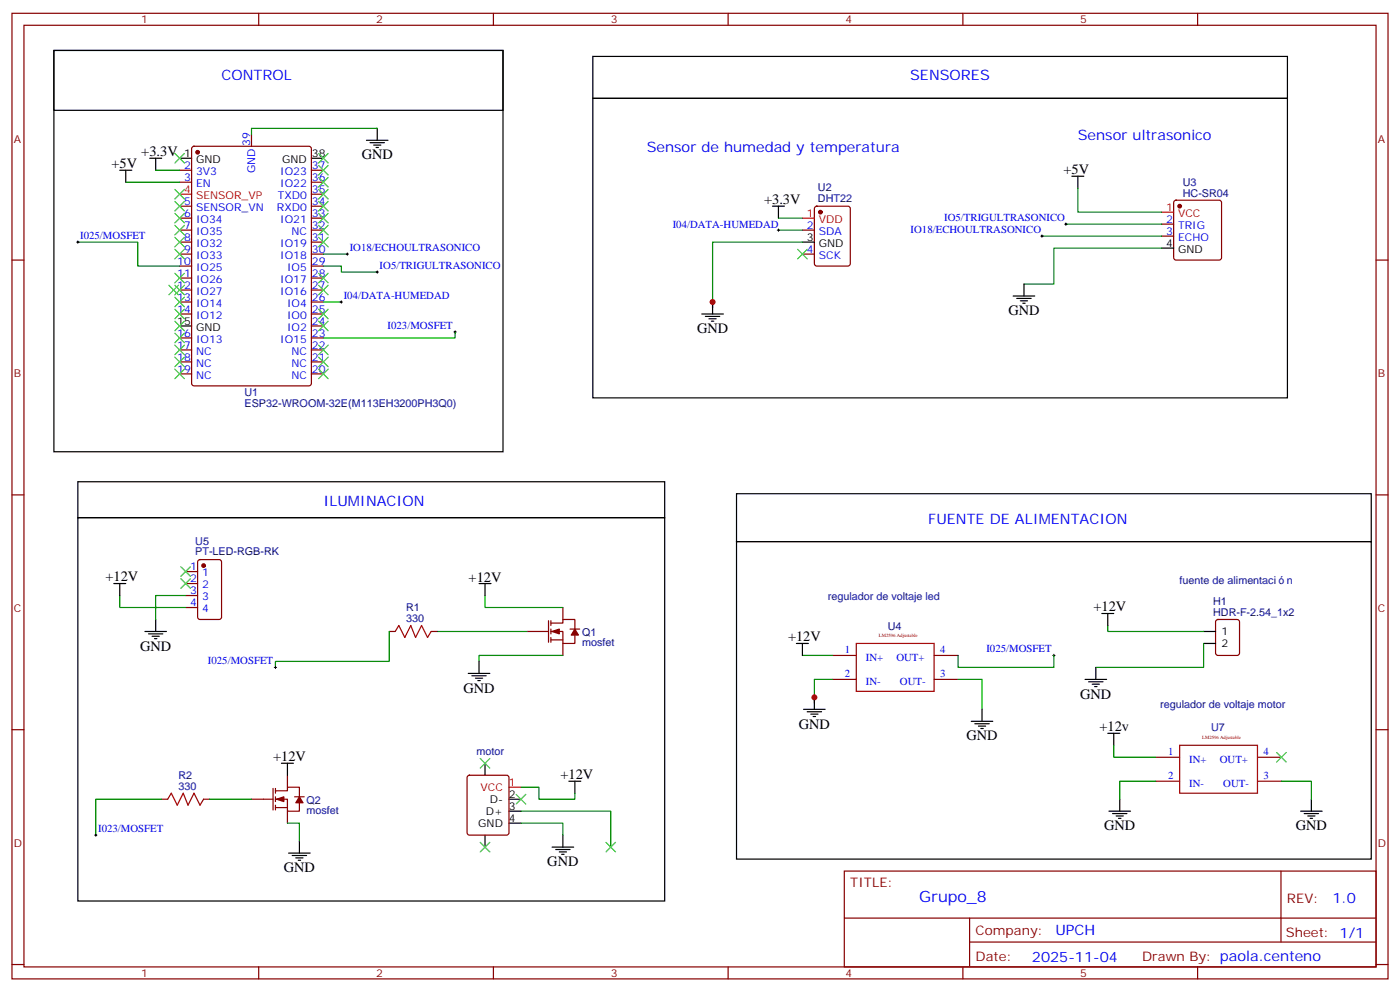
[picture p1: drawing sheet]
<svg xmlns="http://www.w3.org/2000/svg" width="412mm" height="292mm" viewBox="0 0 412 292" stroke-linecap="round" stroke-linejoin="round" font-family="sans-serif">
<g fill="none" stroke="#870000" stroke-width=".35">
<path d="M3.5 3.9h405.4v284.4h-405.4zM7.1 7.4h398.2v277.3h-398.2zM76.2 3.9v3.5M145.3 3.9v3.5M214.5 3.9v3.5M283.6 3.9v3.5M352.8 3.9v3.5M74.1 39.5v3.6M52.9 50.1h3.5M52.9 53.7h3.5M56.7 43.3l.4-.2h33.9l.7 .4v69.4l-.4 .7h-34.2l-.6-.4-.1-69.4zM91.7 50.1h3.5"/>
<path d="M91.7 53.7h3.5M91.7 57.2h3.5M346 59.2l.4-.3h12.7l.5 .3 .2 .5v16.2l-.2 .5-.5 .2h-12.7l-.5-.2-.2-.5v-16.2zM3.5 76.6h3.6M52.9 60.7h3.5M52.9 64.2h3.5M52.9 67.8h3.5M52.9 71.3h3.5M52.9 74.8h3.5M52.9 78.4h3.5M91.7 60.7h3.5M91.7 64.2h3.5"/>
<path d="M91.7 67.8h3.5M91.7 71.3h3.5M91.7 74.8h3.5M91.7 78.4h3.5M236.4 67.8h3.5M236.4 74.8h3.5M240.1 60.9l.5-.2h9.2l.6 .4 .1 16.5-.5 .7-9.4 .1-.7-.5v-16.5zM342.2 66h3.5M342.2 69.5h3.5M405.3 76.6h3.6M52.9 81.9h3.5M52.9 85.4h3.5"/>
<path d="M52.9 88.9h3.5M52.9 92.5h3.5M52.9 99.5h3.5M91.7 81.9h3.5M91.7 85.4h3.5M91.7 88.9h3.5M91.7 92.5h3.5M91.7 96h3.5M91.7 99.5h3.5M52.9 103h3.5M52.9 106.6h3.5M52.9 110.1h3.5"/>
<path d="M91.7 103h3.5M91.7 106.6h3.5M91.7 110.1h3.5M3.5 145.7h3.6M405.3 145.7h3.6M54.7 168.3h3.5M54.7 171.8h3.5M54.7 175.4h3.5M54.7 178.9h3.5M58.4 165l.5-.2h5.7l.6 .4 .1 16.5-.5 .7h-5.9l-.6-.4-.1-16.5zM165.8 178.9v3.5M114.7 185.9h1.7"/>
<path d="M127 185.9h1.8M155.2 185.9h6.4M161.6 182.8v6.3M162.3 185.9h3.5v3.6h3.5v-2.5M162.3 183.5h3.5v-1.1h3.5v2.8M162.3 182.8v1.4M162.3 185.2v1.5M162.3 187.7v1.4M162.3 188.4h3.5M165.8 189.5v3.5M167.9 185.2h2.8M245.2 193h7"/>
<path d="M275.2 193h7M358.3 182.6l.5-.2h5.6l.7 .5v9.4l-.4 .6-5.9 .1-.7-.5v-9.4zM3.5 214.9h3.6M245.2 200.1h7M275.2 200.1h7M405.3 214.9h3.6M47.6 235.3h1.8M60 235.3h1.7M74.1 235.3h6.3M80.4 232.2v6.3M81.1 235.3h3.6v3.6h3.5v-2.5M81.1 232.9h3.6v-1.1h3.5v2.8"/>
<path d="M81.1 232.2v1.4M81.1 234.6v1.4M81.1 237.1v1.4M81.1 237.8h3.6M84.7 228.3v3.5M84.7 238.9v3.5M86.8 234.6h2.8M137.8 228.5l.5-.2h10.9l.5 .2 .2 .5v16.2l-.2 .5-.5 .2h-10.9l-.5-.2-.2-.5v-16.2zM340.4 223h7.1M340.4 230h7.1M370.4 223h7.1M370.4 230h7.1"/>
<path d="M248.7 256.5h156.6v28.2h-156.6zM377.3 256.5v20.9M248.7 270.4h156.5M285.6 277.4h119.6M285.6 270.4v14.1M3.5 284h3.6M76.2 284.7v3.6M145.3 284.7v3.6M214.5 284.7v3.6M283.6 284.7v3.6M352.8 284.7v3.6M405.3 284h3.6"/>
</g>
<g fill="none" stroke="#000" stroke-width=".35">
<path d="M15.9 14.9h132.3v118.1h-132.3zM15.9 14.9h132.3v17.6h-132.3zM174.6 16.6h204.6v12.4h-204.6zM111.1 37.8v3.5M174.6 29h204.6v88.2h-204.6zM35.3 50.1h3.5M37 50.1v3.6M44.1 46.6h3.5M45.9 46.6v3.5M52.9 46.6h3.5M91.7 46.6h3.5M107.9 41.3h6.4"/>
<path d="M109 42h4.2M110.1 42.7h2.1M110.8 43.4h.7M315.7 51.9h3.6M317.5 51.9v3.5M227.5 60.7h3.6M229.3 60.7v3.5M236.4 71.3h3.5M342.2 73.1h3.5M52.9 96h3.5M206.7 92.5h6.4M207.8 93.2h4.2"/>
<path d="M208.8 93.9h2.2M209.5 94.6h.8M209.9 88.9v3.6M298.4 87.2h6.4M299.5 87.9h4.2M300.6 88.6h2.1M301.3 89.3h.7M301.6 83.6v3.6M22.9 152.4h172.9v112.9h-172.9zM22.9 141.9h172.9v10.5h-172.9zM217 159.5h186.9v93.5h-186.9zM217 145.4h186.9v14.1h-186.9z"/>
<path d="M33.5 171.8h3.5M35.3 171.8v3.6M141.1 171.8h3.5M142.9 171.8v3.6M42.7 185.9h6.3M43.7 186.7h4.3M44.8 187.4h2.1M45.5 188.1h.7M45.9 182.4v3.5M137.9 198.3h6.4M139 199h4.2M140.1 199.7h2.1"/>
<path d="M141.1 194.8v3.5M234.6 189.5h3.5M236.4 189.5v3.5M322.8 196.5v3.6M324.6 180.7h3.5M326.3 180.7v3.5M354.5 185.9h3.6M354.5 189.5h3.6M140.8 200.4h.7M236.7 208.9h6.4M237.8 209.6h4.2M238.8 210.3h2.1"/>
<path d="M239.5 211h.7M239.9 205.4v3.5M286.1 212.4h6.4M287.2 213.1h4.2M288.2 213.8h2.1M288.9 214.5h.7M289.3 208.9v3.5M319.6 200.1h6.4M320.7 200.8h4.2M321.7 201.5h2.1M322.4 202.2h.7M326.3 215.9h3.5"/>
<path d="M328.1 215.9v3.6M82.9 224.8h3.5M84.7 224.8v3.5M142.9 224.8v3.5M149.9 238.9h3.6M149.9 235.3h3.6M167.6 230h3.5M169.3 230v3.6M326.7 238.9h6.3M327.7 239.6h4.3M329.8 235.3v3.6M383.1 238.9h6.4"/>
<path d="M384.2 239.6h4.2M386.3 235.3v3.6M85 251.2h6.4M86.1 251.9h4.2M87.1 252.6h2.2M87.8 253.3h.7M88.2 247.7v3.5M142.9 245.9v3.5M149.9 242.4h3.6M162.6 249.4h6.4M163.7 250.2h4.2M164.7 250.9h2.2"/>
<path d="M165.5 251.6h.7M165.8 245.9v3.5M328.8 240.3h2.1M329.5 241h.7M385.2 240.3h2.1M385.9 241h.7"/>
</g>
<path d="M52.9 57.2h3.5M236.4 64.2h3.5M342.2 62.5h3.5M149.9 231.8h3.6" fill="none" stroke="#f00" stroke-width=".35"/>
<g fill="#870000" stroke="#870000" stroke-width=".35">
<path d="M169.3 185.2l1.1 1.8h-2.1z"/>
<path d="M162.6 185.9l2.1-.7v1.5z"/>
<path d="M88.2 234.6l1.1 1.8h-2.2z"/>
<path d="M81.5 235.3l2.1-.7v1.4z"/>
<circle cx="58.2" cy="44.8" r=".53"/>
<circle cx="241.7" cy="62.5" r=".53"/>
<circle cx="347.5" cy="60.7" r=".53"/>
<circle cx="60" cy="166.5" r=".53"/>
</g>
<path d="M116.4 185.9l1.1-1.7 1.7 3.5 1.8-3.5 1.4 3.5 1.8-3.5 1.7 3.5 1.1-1.8M252.2 189.5h23v14.1h-23zM347.5 219.5h22.9v14.1h-22.9zM49.4 235.3l1-1.7 1.8 3.5 1.8-3.5 1.4 3.5 1.7-3.5 1.8 3.5 1.1-1.8" fill="none" stroke="#a10000" stroke-width=".35"/>
<g fill="none" stroke="#008700" stroke-width=".35">
<path d="M111.1 37.8h-37v1.7M37 53.7h15.9M45.9 50.1h7M317.5 55.4v7.1h24.7M22.9 71.3h17.7v7.1h12.3M95.2 78.4h5.3v1.7h10.6M95.2 74.8h7.1M229.3 64.2h7.1M229.3 67.8h7.1M236.4 71.3h-26.5v19.4M306.9 69.5h35.3M314 66h28.2"/>
<path d="M342.2 73.1h-31.8v10.5h-8.8M95.2 88.9h5.3M134.1 97.8v1.7h-38.9M35.3 175.4v3.5h19.4M54.7 175.4h-8.8v7M142.9 175.4v3.5h22.9M114.7 185.9v8.9h-33.6v1.7M128.8 185.9h26.4M165.8 193h-24.7v1.8M236.4 193h8.8M282.2 193v3.5h28.2v-3.5M326.3 184.2v1.7h28.2"/>
<path d="M354.5 189.5v7h-31.7M245.2 200.1h-5.3v7M282.2 200.1h7.1v8.8M328.1 219.5v3.5h12.3M47.6 235.3h-19.4v10.6M61.7 235.3h12.4M153.5 231.8h5.2v3.5h10.6v-1.7M153.5 238.9h26.4v10.5M340.4 230h-10.6v5.3M377.5 230h8.8v5.3M84.7 242.4h3.5v5.3M153.5 242.4h12.3v3.5"/>
</g>
<g fill="none" stroke="#000" stroke-width=".29">
<path d="M22.6 71.3h.7M22.9 70.9v.7M102 74.8h.7M102.3 74.5v.7M111.1 79.8v.7M229 67.8h.7M229.3 67.4v.7M306.6 69.5h.7M306.9 69.2v.7M313.6 66h.7M314 65.7v.7M100.2 88.9h.7"/>
<path d="M100.5 88.6v.7M110.8 80.1h.7M133.7 97.8h.7M134.1 97.4v.7M80.8 196.5h.7M81.1 196.2v.7M310.1 193h.7M310.4 192.7v.7M27.9 245.9h.7M28.2 245.6v.7"/>
</g>
<g fill="none" stroke="#3c3" stroke-width=".35">
<path d="M51.5 45.2l2.8 2.8M51.5 55.8l2.8 2.8M51.5 59.3l2.8 2.8M54.3 45.2l-2.8 2.8M54.3 55.8l-2.8 2.8M54.3 59.3l-2.8 2.8M93.8 45.2l2.9 2.8M93.8 48.7l2.9 2.8M93.8 52.2l2.9 2.9M93.8 55.8l2.9 2.8M93.8 59.3l2.9 2.8M96.7 45.2l-2.9 2.8"/>
<path d="M96.7 48.7l-2.9 2.8M96.7 52.2l-2.9 2.9M96.7 55.8l-2.9 2.8M96.7 59.3l-2.9 2.8M51.5 62.8l2.8 2.9M51.5 66.4l2.8 2.8M51.5 69.9l2.8 2.8M51.5 73.4l2.8 2.8M54.3 62.8l-2.8 2.9M54.3 66.4l-2.8 2.8M54.3 69.9l-2.8 2.8M54.3 73.4l-2.8 2.8"/>
<path d="M93.8 69.9l2.9 2.8M93.8 66.4l2.9 2.8M93.8 62.8l2.9 2.9M96.7 69.9l-2.9 2.8M96.7 66.4l-2.9 2.8M96.7 62.8l-2.9 2.9M234.9 73.4l2.9 2.8M237.8 73.4l-2.9 2.8M49.7 84l2.9 2.8M51.5 80.5l2.8 2.8M51.5 84l2.8 2.8M51.5 87.5l2.8 2.8"/>
<path d="M51.5 91.1l2.8 2.8M51.5 98.1l2.8 2.8M51.5 94.6l2.8 2.8M52.6 84l-2.9 2.8M54.3 80.5l-2.8 2.8M54.3 84l-2.8 2.8M54.3 87.5l-2.8 2.8M54.3 91.1l-2.8 2.8M54.3 94.6l-2.8 2.8M54.3 98.1l-2.8 2.8M93.8 80.5l2.9 2.8M93.8 84l2.9 2.8"/>
<path d="M93.8 91.1l2.9 2.8M93.8 94.6l2.9 2.8M96.7 80.5l-2.9 2.8M96.7 84l-2.9 2.8M96.7 91.1l-2.9 2.8M96.7 94.6l-2.9 2.8M51.5 101.6l2.8 2.9M51.5 105.2l2.8 2.8M51.5 108.7l2.8 2.8M54.3 108.7l-2.8 2.8M54.3 101.6l-2.8 2.9M54.3 105.2l-2.8 2.8"/>
<path d="M93.8 101.6l2.9 2.9M93.8 105.2l2.9 2.8M93.8 108.7l2.9 2.8M96.7 101.6l-2.9 2.9M96.7 105.2l-2.9 2.8M96.7 108.7l-2.9 2.8M53.3 170.4l2.8 2.8M53.3 166.9l2.8 2.8M56.1 170.4l-2.8 2.8M56.1 166.9l-2.8 2.8M141.5 223.3l2.8 2.9M144.3 223.3l-2.8 2.9"/>
<path d="M152 233.9l2.9 2.8M154.9 233.9l-2.9 2.8M376.1 221.6l2.8 2.8M378.9 221.6l-2.8 2.8M141.5 248l2.8 2.9M144.3 248l-2.8 2.9M178.5 248l2.8 2.9M181.3 248l-2.8 2.9"/>
</g>
<g fill="#c00">
<circle cx="209.9" cy="88.9" r=".88"/>
<circle cx="239.9" cy="205.4" r=".88"/>
</g>
<text font-size="4.6" fill="#00f" x="270.8" y="265.5">Grupo_8</text>
<g font-size="4.2" fill="#00f">
<text x="65.3" y="23.7">CONTROL</text>
<text x="268.1" y="23.7">SENSORES</text>
<text x="317.5" y="41.3">Sensor ultrasonico</text>
<text x="190.5" y="44.8">Sensor de humedad y temperatura</text>
<text x="95.2" y="148.9">ILUMINACION</text>
<text x="273.4" y="154.2">FUENTE DE ALIMENTACION</text>
<text x="392.5" y="265.8">1.0</text>
<text x="310.9" y="275.3">UPCH</text>
<text x="304" y="283.1">2025-11-04</text>
</g>
<g font-size="4.2">
<text x="41.6" y="45.9">+3.3V</text>
<text x="106.5" y="47">GND</text>
<text x="32.8" y="49.4">+5V</text>
<text x="313.3" y="51.2">+5V</text>
<text x="225.1" y="60">+3.3V</text>
<text x="297" y="92.8">GND</text>
<text x="205.3" y="98.1">GND</text>
<text x="31" y="171.1">+12V</text>
<text x="138" y="171.5">+12V</text>
<text x="322.1" y="180">+12V</text>
<text x="41.3" y="191.6">GND</text>
<text x="232.1" y="188.8">+12V</text>
<text x="136.5" y="203.9">GND</text>
<text x="318.2" y="205.7">GND</text>
<text x="235.3" y="214.5">GND</text>
<text x="323.8" y="215.2">+12v</text>
<text x="284.7" y="218.1">GND</text>
<text x="80.4" y="224">+12V</text>
<text x="165.1" y="229.3">+12V</text>
<text x="325.3" y="244.5">GND</text>
<text x="381.7" y="244.5">GND</text>
<text x="83.6" y="256.9">GND</text>
<text x="161.2" y="255.1">GND</text>
</g>
<g font-size="3.9" fill="#800">
<text x="250.5" y="261.1">TITLE:</text>
<text x="379.1" y="265.8">REV:</text>
<text x="287.4" y="275.3">Company:</text>
<text x="378.7" y="275.9">Sheet: 1/1</text>
<text x="287.4" y="283">Date:</text>
<text x="336.4" y="283.1">Drawn By: paola.centeno</text>
</g>
<g font-size="3.2" fill="#800">
<text x="41.6" y="6.9">1</text>
<text x="110.8" y="6.9">2</text>
<text x="179.9" y="6.9">3</text>
<text x="249.1" y="6.9">4</text>
<text x="318.2" y="6.9">5</text>
<text x="4.1" y="42">A</text>
<text x="405.9" y="42">A</text>
<text x="4.1" y="111.2">B</text>
<text x="405.9" y="111.2">B</text>
<text x="4.1" y="180.3">C</text>
<text x="405.9" y="180.3">C</text>
<text x="4.1" y="249.4">D</text>
<text x="405.9" y="249.4">D</text>
<text x="41.6" y="287.7">1</text>
<text x="110.8" y="287.7">2</text>
<text x="179.9" y="287.7">3</text>
<text x="249.1" y="287.7">4</text>
<text x="318.2" y="287.7">5</text>
</g>
<g font-size="3.2">
<text x="54.3" y="46.2">1</text>
<text x="91.9" y="46.2">38</text>
<text x="57.7" y="48">GND</text>
<text x="83.1" y="48">GND</text>
<text x="237.7" y="70.9">3</text>
<text x="241.2" y="72.7">GND</text>
<text x="343.5" y="72.7">4</text>
<text x="347" y="74.5">GND</text>
<text x="52.2" y="95.6">15</text>
<text x="57.7" y="97.4">GND</text>
<text x="359.8" y="187">1</text>
<text x="359.8" y="190.5">2</text>
<text x="143.1" y="239.9">D+</text>
<text x="144.3" y="236.4">D-</text>
<text x="149.9" y="238.5">3</text>
<text x="149.9" y="235">2</text>
<text x="140.9" y="243.5">GND</text>
<text x="149.9" y="242">4</text>
</g>
<g font-size="3.2" fill="#00f">
<text x="73.7" y="43.1" transform="rotate(-90 73.7 43.1)">39</text>
<text x="54.3" y="53.3">3</text>
<text x="54.3" y="49.8">2</text>
<text x="57.7" y="51.5">3V3</text>
<text x="75.1" y="51.1" transform="rotate(-90 75.1 51.1)">GND</text>
<text x="82.6" y="51.5">IO23</text>
<text x="91.9" y="49.8">37</text>
<text x="91.9" y="53.3">36</text>
<text x="57.7" y="55.1">EN</text>
<text x="81.8" y="58.6">TXD0</text>
<text x="82.6" y="55.1">IO22</text>
<text x="91.9" y="56.8">35</text>
<text x="54.3" y="63.9">6</text>
<text x="54.3" y="60.4">5</text>
<text x="57.7" y="65.7">IO34</text>
<text x="57.7" y="62.1">SENSOR_VN</text>
<text x="81.6" y="62.1">RXD0</text>
<text x="82.6" y="65.7">IO21</text>
<text x="91.9" y="60.4">34</text>
<text x="91.9" y="63.9">33</text>
<text x="278.1" y="65.1">IO5/TRIGULTRASONICO</text>
<text x="343.5" y="65.7">2</text>
<text x="23.6" y="70.4">I025/MOSFET</text>
<text x="54.3" y="70.9">8</text>
<text x="54.3" y="67.4">7</text>
<text x="57.7" y="69.2">IO35</text>
<text x="85.8" y="69.2">NC</text>
<text x="91.9" y="67.4">32</text>
<text x="91.9" y="70.9">31</text>
<text x="198.2" y="67.1">I04/DATA-HUMEDAD</text>
<text x="237.7" y="67.4">2</text>
<text x="241.2" y="69.2">SDA</text>
<text x="268.2" y="68.7">IO18/ECHOULTRASONICO</text>
<text x="343.5" y="69.2">3</text>
<text x="347" y="67.4">TRIG</text>
<text x="347" y="70.9">ECHO</text>
<text x="52.2" y="78">10</text>
<text x="54.3" y="74.5">9</text>
<text x="57.7" y="76.2">IO33</text>
<text x="57.7" y="72.7">IO32</text>
<text x="82.6" y="72.7">IO19</text>
<text x="82.6" y="76.2">IO18</text>
<text x="91.9" y="74.5">30</text>
<text x="91.9" y="78">29</text>
<text x="103" y="73.9">IO18/ECHOULTRASONICO</text>
<text x="237.7" y="74.5">4</text>
<text x="241.2" y="76.2">SCK</text>
<text x="52.2" y="81.5">11</text>
<text x="57.7" y="83.3">IO26</text>
<text x="57.7" y="79.8">IO25</text>
<text x="82.6" y="83.3">IO17</text>
<text x="84.6" y="79.8">IO5</text>
<text x="91.9" y="81.5">28</text>
<text x="111.8" y="79.2">IO5/TRIGULTRASONICO</text>
<text x="52.2" y="88.6">13</text>
<text x="52.2" y="85.1">12</text>
<text x="57.7" y="86.8">IO27</text>
<text x="82.6" y="86.8">IO16</text>
<text x="91.9" y="85.1">27</text>
<text x="91.9" y="88.6">26</text>
<text x="101.2" y="88.1">I04/DATA-HUMEDAD</text>
<text x="52.2" y="92.1">14</text>
<text x="57.7" y="93.9">IO12</text>
<text x="57.7" y="90.3">IO14</text>
<text x="84.6" y="90.3">IO4</text>
<text x="84.6" y="93.9">IO0</text>
<text x="91.9" y="92.1">25</text>
<text x="91.9" y="95.6">24</text>
<text x="52.2" y="99.2">16</text>
<text x="57.7" y="100.9">IO13</text>
<text x="82.6" y="100.9">IO15</text>
<text x="84.6" y="97.4">IO2</text>
<text x="91.9" y="99.2">23</text>
<text x="114.2" y="96.9">I023/MOSFET</text>
<text x="52.2" y="106.2">18</text>
<text x="52.2" y="102.7">17</text>
<text x="57.7" y="108">NC</text>
<text x="57.7" y="104.5">NC</text>
<text x="85.8" y="104.5">NC</text>
<text x="85.8" y="108">NC</text>
<text x="91.9" y="102.7">22</text>
<text x="91.9" y="106.2">21</text>
<text x="52.2" y="109.7">19</text>
<text x="57.7" y="111.5">NC</text>
<text x="85.8" y="111.5">NC</text>
<text x="91.9" y="109.7">20</text>
<text x="56" y="168">1</text>
<text x="56" y="171.5">2</text>
<text x="59.5" y="169.7">1</text>
<text x="59.5" y="173.2">2</text>
<text x="56" y="175">3</text>
<text x="56" y="178.5">4</text>
<text x="59.5" y="176.8">3</text>
<text x="59.5" y="180.3">4</text>
<text x="61.3" y="195.7">I025/MOSFET</text>
<text x="248.9" y="192.3">1</text>
<text x="255.1" y="194.6">IN+</text>
<text x="264.1" y="194.6">OUT+</text>
<text x="276.9" y="192.3">4</text>
<text x="290.6" y="192.1">I025/MOSFET</text>
<text x="248.9" y="199.4">2</text>
<text x="255.1" y="201.6">IN-</text>
<text x="265.1" y="201.6">OUT-</text>
<text x="276.9" y="199.4">3</text>
<text x="344.1" y="222.3">1</text>
<text x="350.3" y="224.6">IN+</text>
<text x="359.3" y="224.6">OUT+</text>
<text x="372.2" y="222.3">4</text>
<text x="344.1" y="229.3">2</text>
<text x="350.3" y="231.6">IN-</text>
<text x="360.4" y="231.6">OUT-</text>
<text x="372.2" y="229.3">3</text>
<text x="28.9" y="245">I023/MOSFET</text>
</g>
<g font-size="3.2" fill="#f00">
<text x="54.3" y="56.8">4</text>
<text x="57.7" y="58.6">SENSOR_VP</text>
<text x="237.7" y="63.9">1</text>
<text x="241.2" y="65.7">VDD</text>
<text x="343.5" y="62.1">1</text>
<text x="347" y="63.9">VCC</text>
<text x="141.6" y="232.9">VCC</text>
<text x="149.9" y="231.5">1</text>
</g>
<g font-size="3.2" fill="#000080">
<text x="240.9" y="59.4">DHT22</text>
<text x="240.9" y="56.2">U2</text>
<text x="348.4" y="57.9">HC-SR04</text>
<text x="348.4" y="54.9">U3</text>
<text x="72" y="119.9">ESP32-WROOM-32E(M113EH3200PH3Q0)</text>
<text x="72" y="116.6">U1</text>
<text x="57.5" y="160.4">U5</text>
<text x="57.5" y="163.6">PT-LED-RGB-RK</text>
<text x="347.5" y="171.8">fuente de alimentaci</text>
<text x="379.1" y="171.8">n</text>
<text x="119.6" y="180">R1</text>
<text x="243.9" y="176.6">regulador de voltaje led</text>
<text x="357.3" y="178.1">H1</text>
<text x="119.6" y="183.1">330</text>
<text x="261.5" y="185.4">U4</text>
<text x="357.3" y="181.4">HDR-F-2.54_1x2</text>
<text x="171.4" y="190.3">mosfet</text>
<text x="171.4" y="187.2">Q1</text>
<text x="341.8" y="208.4">regulador de voltaje motor</text>
<text x="356.8" y="215.4">U7</text>
<text x="140.4" y="222.4">motor</text>
<text x="52.6" y="232.5">330</text>
<text x="52.6" y="229.3">R2</text>
<text x="90.3" y="239.6">mosfet</text>
<text x="90.3" y="236.6">Q2</text>
</g>
<g font-size="1.4" fill="#840000">
<text x="258.9" y="187.7">LM2596 Adjustable</text>
<text x="354.1" y="217.7">LM2596 Adjustable</text>
</g>
</svg>
